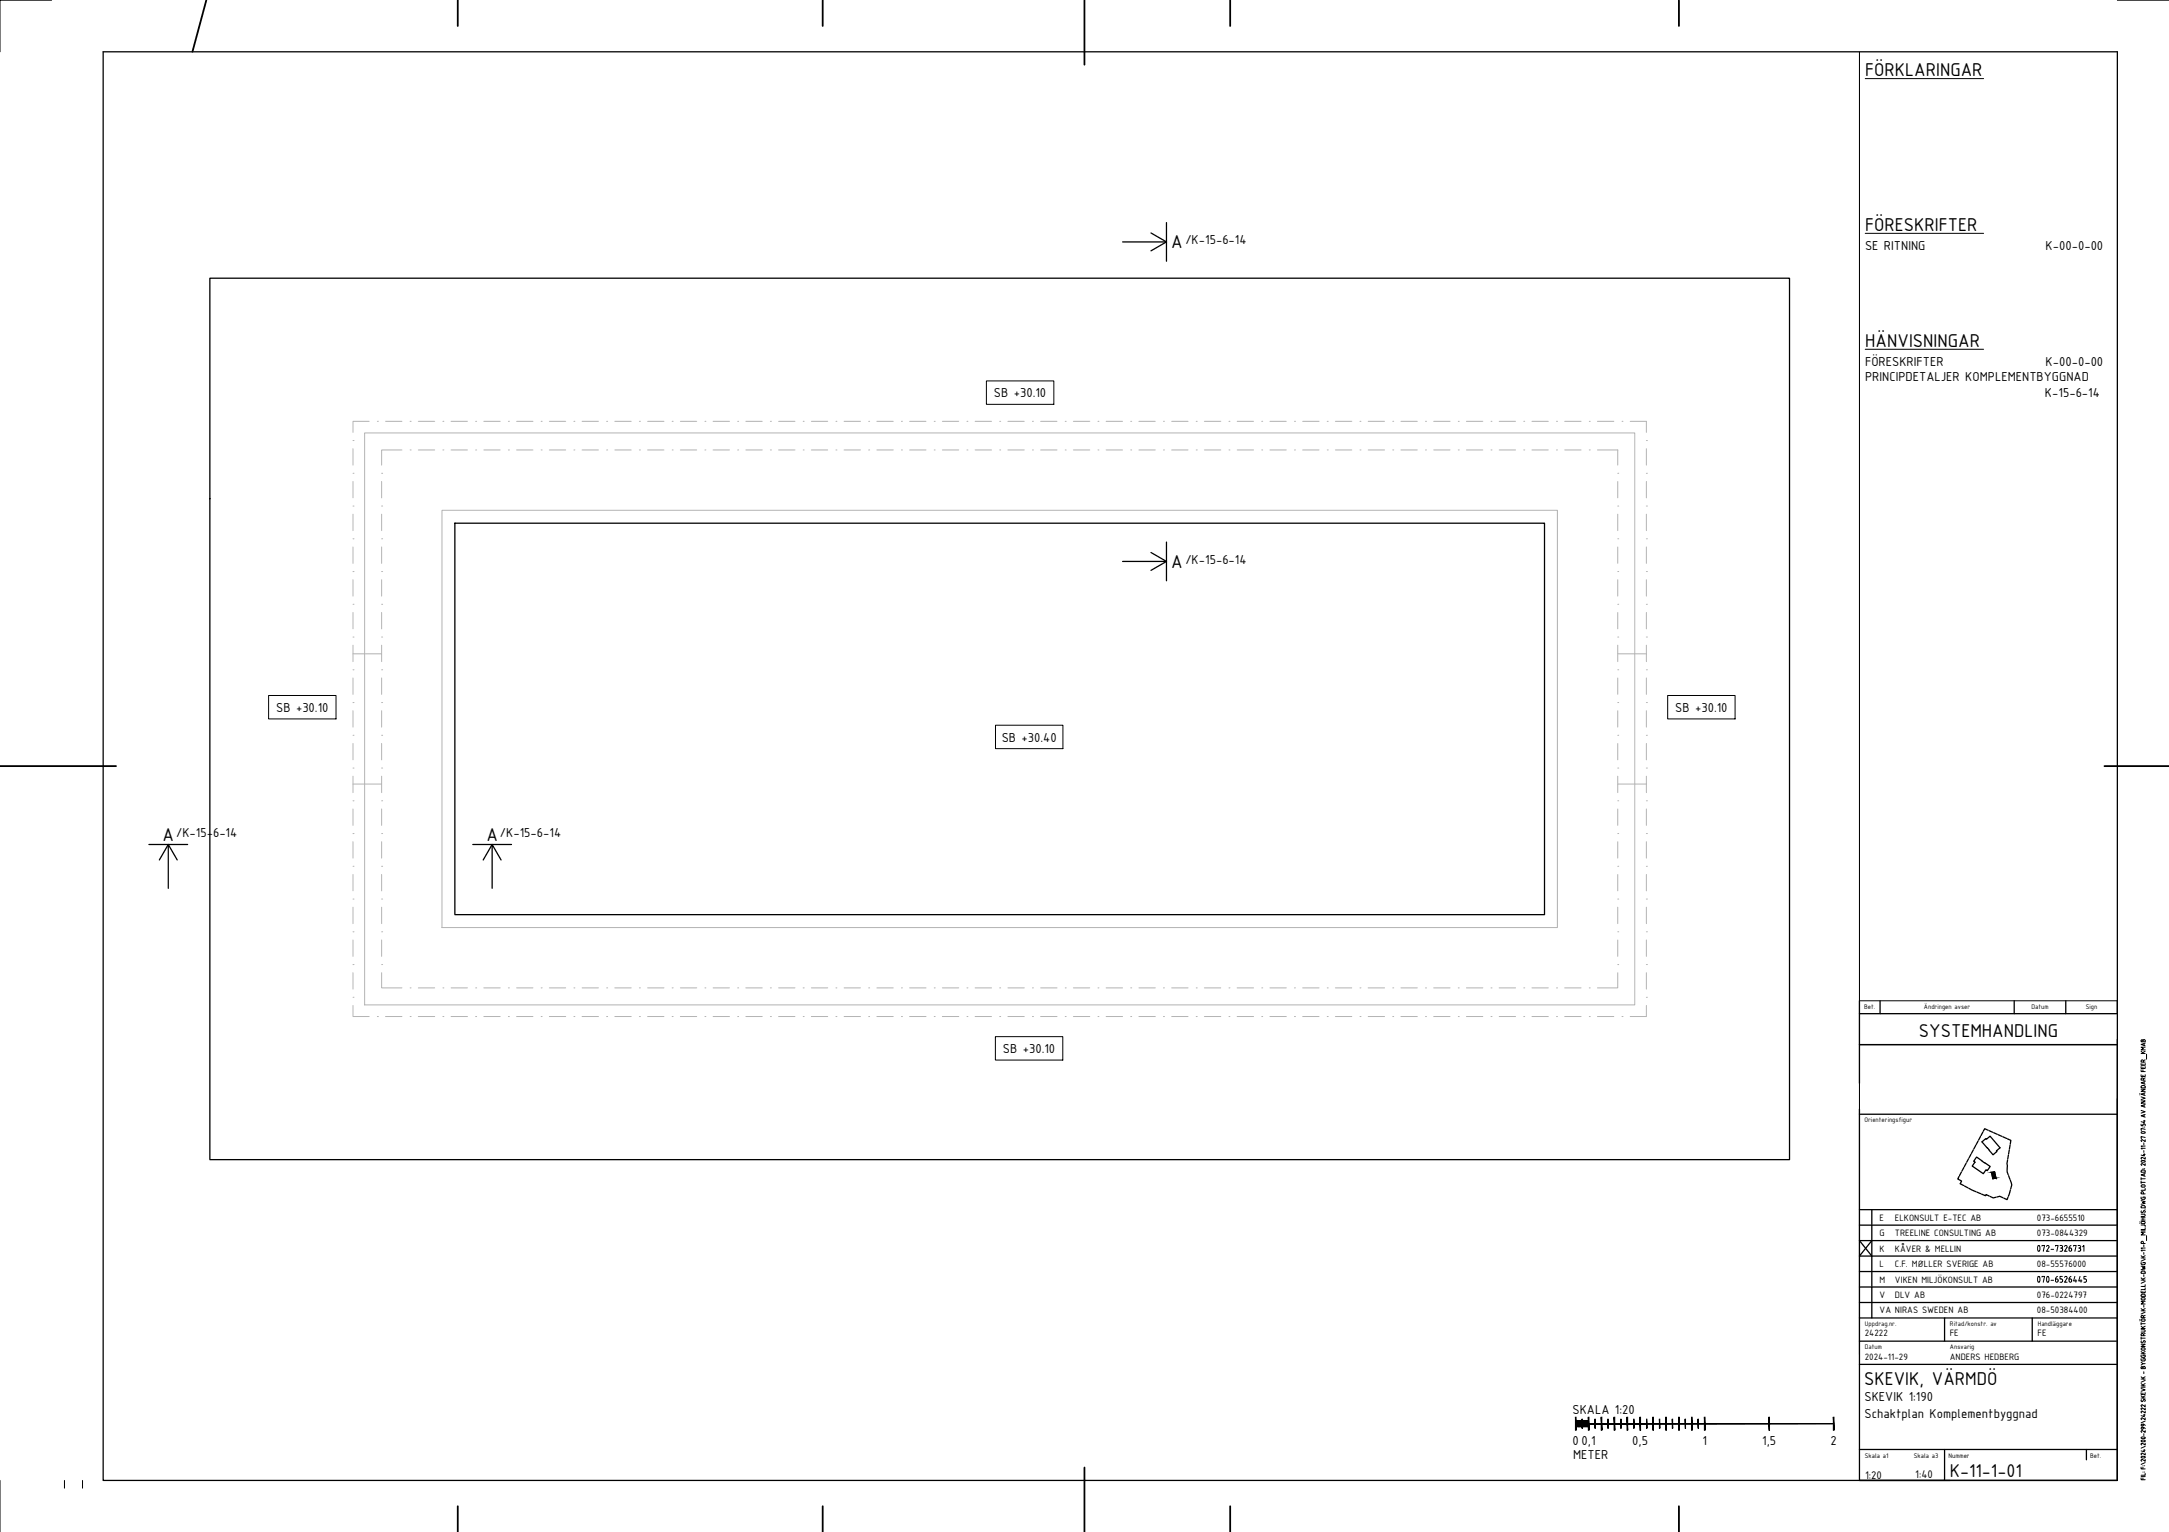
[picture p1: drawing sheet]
<svg xmlns="http://www.w3.org/2000/svg" width="841mm" height="594mm" viewBox="0 0 841 594" stroke-linecap="round" stroke-linejoin="round" font-family="sans-serif">
<path d="M141.4 167.9h492.5v221.8h-492.5zM638.4 163.4v4.3M171.4 197.9h432.5v161.8h-432.5z" fill="none" stroke="#b3b3b3" stroke-width=".39"/>
<circle cx="638.4" cy="170.8" r=".17" fill="#b3b3b3"/>
<path d="M638.4 174v6.4" fill="none" stroke="#b3b3b3" stroke-width=".39"/>
<circle cx="638.4" cy="183.5" r=".17" fill="#b3b3b3"/>
<path d="M638.4 186.7v6.4" fill="none" stroke="#b3b3b3" stroke-width=".39"/>
<circle cx="638.4" cy="196.2" r=".17" fill="#b3b3b3"/>
<path d="M638.4 199.4v6.4" fill="none" stroke="#b3b3b3" stroke-width=".39"/>
<circle cx="638.4" cy="208.9" r=".17" fill="#b3b3b3"/>
<path d="M638.4 212.1v6.4" fill="none" stroke="#b3b3b3" stroke-width=".39"/>
<circle cx="638.4" cy="221.6" r=".17" fill="#b3b3b3"/>
<path d="M638.4 224.8v6.4" fill="none" stroke="#b3b3b3" stroke-width=".39"/>
<circle cx="638.4" cy="234.3" r=".17" fill="#b3b3b3"/>
<path d="M638.4 237.5v6.4" fill="none" stroke="#b3b3b3" stroke-width=".39"/>
<circle cx="638.4" cy="247" r=".17" fill="#b3b3b3"/>
<path d="M638.4 250.2v6.4" fill="none" stroke="#b3b3b3" stroke-width=".39"/>
<circle cx="638.4" cy="259.7" r=".17" fill="#b3b3b3"/>
<path d="M638.4 262.9v6.4" fill="none" stroke="#b3b3b3" stroke-width=".39"/>
<circle cx="638.4" cy="272.4" r=".17" fill="#b3b3b3"/>
<path d="M638.4 275.6v6.4" fill="none" stroke="#b3b3b3" stroke-width=".39"/>
<circle cx="638.4" cy="285.1" r=".17" fill="#b3b3b3"/>
<path d="M638.4 288.3v6.4" fill="none" stroke="#b3b3b3" stroke-width=".39"/>
<circle cx="638.4" cy="297.8" r=".17" fill="#b3b3b3"/>
<path d="M638.4 301v6.4" fill="none" stroke="#b3b3b3" stroke-width=".39"/>
<circle cx="638.4" cy="310.5" r=".17" fill="#b3b3b3"/>
<path d="M638.4 313.7v6.4" fill="none" stroke="#b3b3b3" stroke-width=".39"/>
<circle cx="638.4" cy="323.2" r=".17" fill="#b3b3b3"/>
<path d="M638.4 326.4v6.4" fill="none" stroke="#b3b3b3" stroke-width=".39"/>
<circle cx="638.4" cy="335.9" r=".17" fill="#b3b3b3"/>
<path d="M638.4 339.1v6.4" fill="none" stroke="#b3b3b3" stroke-width=".39"/>
<circle cx="638.4" cy="348.6" r=".17" fill="#b3b3b3"/>
<path d="M638.4 351.8v6.4" fill="none" stroke="#b3b3b3" stroke-width=".39"/>
<circle cx="638.4" cy="361.3" r=".17" fill="#b3b3b3"/>
<path d="M638.4 364.5v6.4" fill="none" stroke="#b3b3b3" stroke-width=".39"/>
<circle cx="638.4" cy="374" r=".17" fill="#b3b3b3"/>
<path d="M638.4 377.2v6.4" fill="none" stroke="#b3b3b3" stroke-width=".39"/>
<circle cx="638.4" cy="386.7" r=".17" fill="#b3b3b3"/>
<path d="M638.4 389.9v4.3h-6.3" fill="none" stroke="#b3b3b3" stroke-width=".39"/>
<circle cx="628.9" cy="394.2" r=".17" fill="#b3b3b3"/>
<path d="M619.4 394.2h6.4" fill="none" stroke="#b3b3b3" stroke-width=".39"/>
<circle cx="616.2" cy="394.2" r=".17" fill="#b3b3b3"/>
<path d="M606.7 394.2h6.4" fill="none" stroke="#b3b3b3" stroke-width=".39"/>
<circle cx="603.5" cy="394.2" r=".17" fill="#b3b3b3"/>
<path d="M594 394.2h6.4" fill="none" stroke="#b3b3b3" stroke-width=".39"/>
<circle cx="590.8" cy="394.2" r=".17" fill="#b3b3b3"/>
<path d="M581.3 394.2h6.4" fill="none" stroke="#b3b3b3" stroke-width=".39"/>
<circle cx="578.1" cy="394.2" r=".17" fill="#b3b3b3"/>
<path d="M568.6 394.2h6.4" fill="none" stroke="#b3b3b3" stroke-width=".39"/>
<circle cx="565.4" cy="394.2" r=".17" fill="#b3b3b3"/>
<path d="M555.9 394.2h6.4" fill="none" stroke="#b3b3b3" stroke-width=".39"/>
<circle cx="552.7" cy="394.2" r=".17" fill="#b3b3b3"/>
<path d="M543.2 394.2h6.4" fill="none" stroke="#b3b3b3" stroke-width=".39"/>
<circle cx="540" cy="394.2" r=".17" fill="#b3b3b3"/>
<path d="M530.5 394.2h6.4" fill="none" stroke="#b3b3b3" stroke-width=".39"/>
<circle cx="527.3" cy="394.2" r=".17" fill="#b3b3b3"/>
<path d="M517.8 394.2h6.4" fill="none" stroke="#b3b3b3" stroke-width=".39"/>
<circle cx="514.6" cy="394.2" r=".17" fill="#b3b3b3"/>
<path d="M505.1 394.2h6.4" fill="none" stroke="#b3b3b3" stroke-width=".39"/>
<circle cx="501.9" cy="394.2" r=".17" fill="#b3b3b3"/>
<path d="M492.4 394.2h6.4" fill="none" stroke="#b3b3b3" stroke-width=".39"/>
<circle cx="489.2" cy="394.2" r=".17" fill="#b3b3b3"/>
<path d="M479.7 394.2h6.4" fill="none" stroke="#b3b3b3" stroke-width=".39"/>
<circle cx="476.5" cy="394.2" r=".17" fill="#b3b3b3"/>
<path d="M467 394.2h6.4" fill="none" stroke="#b3b3b3" stroke-width=".39"/>
<circle cx="463.8" cy="394.2" r=".17" fill="#b3b3b3"/>
<path d="M454.3 394.2h6.4" fill="none" stroke="#b3b3b3" stroke-width=".39"/>
<circle cx="451.1" cy="394.2" r=".17" fill="#b3b3b3"/>
<path d="M441.6 394.2h6.4" fill="none" stroke="#b3b3b3" stroke-width=".39"/>
<circle cx="438.4" cy="394.2" r=".17" fill="#b3b3b3"/>
<path d="M428.9 394.2h6.4" fill="none" stroke="#b3b3b3" stroke-width=".39"/>
<circle cx="425.7" cy="394.2" r=".17" fill="#b3b3b3"/>
<path d="M416.2 394.2h6.4" fill="none" stroke="#b3b3b3" stroke-width=".39"/>
<circle cx="413" cy="394.2" r=".17" fill="#b3b3b3"/>
<path d="M403.5 394.2h6.4" fill="none" stroke="#b3b3b3" stroke-width=".39"/>
<circle cx="400.3" cy="394.2" r=".17" fill="#b3b3b3"/>
<path d="M390.8 394.2h6.4" fill="none" stroke="#b3b3b3" stroke-width=".39"/>
<circle cx="387.6" cy="394.2" r=".17" fill="#b3b3b3"/>
<path d="M378.1 394.2h6.4" fill="none" stroke="#b3b3b3" stroke-width=".39"/>
<circle cx="374.9" cy="394.2" r=".17" fill="#b3b3b3"/>
<path d="M365.4 394.2h6.4" fill="none" stroke="#b3b3b3" stroke-width=".39"/>
<circle cx="362.2" cy="394.2" r=".17" fill="#b3b3b3"/>
<path d="M352.7 394.2h6.4" fill="none" stroke="#b3b3b3" stroke-width=".39"/>
<circle cx="349.5" cy="394.2" r=".17" fill="#b3b3b3"/>
<path d="M340 394.2h6.4" fill="none" stroke="#b3b3b3" stroke-width=".39"/>
<circle cx="336.8" cy="394.2" r=".17" fill="#b3b3b3"/>
<path d="M327.3 394.2h6.4" fill="none" stroke="#b3b3b3" stroke-width=".39"/>
<circle cx="324.1" cy="394.2" r=".17" fill="#b3b3b3"/>
<path d="M314.6 394.2h6.4" fill="none" stroke="#b3b3b3" stroke-width=".39"/>
<circle cx="311.4" cy="394.2" r=".17" fill="#b3b3b3"/>
<path d="M301.9 394.2h6.4" fill="none" stroke="#b3b3b3" stroke-width=".39"/>
<circle cx="298.7" cy="394.2" r=".17" fill="#b3b3b3"/>
<path d="M289.2 394.2h6.4" fill="none" stroke="#b3b3b3" stroke-width=".39"/>
<circle cx="286" cy="394.2" r=".17" fill="#b3b3b3"/>
<path d="M276.5 394.2h6.4" fill="none" stroke="#b3b3b3" stroke-width=".39"/>
<circle cx="273.3" cy="394.2" r=".17" fill="#b3b3b3"/>
<path d="M263.8 394.2h6.4" fill="none" stroke="#b3b3b3" stroke-width=".39"/>
<circle cx="260.6" cy="394.2" r=".17" fill="#b3b3b3"/>
<path d="M251.1 394.2h6.4" fill="none" stroke="#b3b3b3" stroke-width=".39"/>
<circle cx="247.9" cy="394.2" r=".17" fill="#b3b3b3"/>
<path d="M238.4 394.2h6.4" fill="none" stroke="#b3b3b3" stroke-width=".39"/>
<circle cx="235.2" cy="394.2" r=".17" fill="#b3b3b3"/>
<path d="M225.7 394.2h6.4" fill="none" stroke="#b3b3b3" stroke-width=".39"/>
<circle cx="222.5" cy="394.2" r=".17" fill="#b3b3b3"/>
<path d="M213 394.2h6.4" fill="none" stroke="#b3b3b3" stroke-width=".39"/>
<circle cx="209.8" cy="394.2" r=".17" fill="#b3b3b3"/>
<path d="M200.3 394.2h6.4" fill="none" stroke="#b3b3b3" stroke-width=".39"/>
<circle cx="197.1" cy="394.2" r=".17" fill="#b3b3b3"/>
<path d="M187.6 394.2h6.4" fill="none" stroke="#b3b3b3" stroke-width=".39"/>
<circle cx="184.4" cy="394.2" r=".17" fill="#b3b3b3"/>
<path d="M174.9 394.2h6.4" fill="none" stroke="#b3b3b3" stroke-width=".39"/>
<circle cx="171.7" cy="394.2" r=".17" fill="#b3b3b3"/>
<path d="M162.2 394.2h6.4" fill="none" stroke="#b3b3b3" stroke-width=".39"/>
<circle cx="159" cy="394.2" r=".17" fill="#b3b3b3"/>
<path d="M149.5 394.2h6.4" fill="none" stroke="#b3b3b3" stroke-width=".39"/>
<circle cx="146.3" cy="394.2" r=".17" fill="#b3b3b3"/>
<path d="M136.9 389.9v4.3h6.3" fill="none" stroke="#b3b3b3" stroke-width=".39"/>
<circle cx="136.9" cy="386.7" r=".17" fill="#b3b3b3"/>
<path d="M136.9 377.2v6.4" fill="none" stroke="#b3b3b3" stroke-width=".39"/>
<circle cx="136.9" cy="374" r=".17" fill="#b3b3b3"/>
<path d="M136.9 364.5v6.4" fill="none" stroke="#b3b3b3" stroke-width=".39"/>
<circle cx="136.9" cy="361.3" r=".17" fill="#b3b3b3"/>
<path d="M136.9 351.8v6.4" fill="none" stroke="#b3b3b3" stroke-width=".39"/>
<circle cx="136.9" cy="348.6" r=".17" fill="#b3b3b3"/>
<path d="M136.9 339.1v6.4" fill="none" stroke="#b3b3b3" stroke-width=".39"/>
<circle cx="136.9" cy="335.9" r=".17" fill="#b3b3b3"/>
<path d="M136.9 326.4v6.4" fill="none" stroke="#b3b3b3" stroke-width=".39"/>
<circle cx="136.9" cy="323.2" r=".17" fill="#b3b3b3"/>
<path d="M136.9 313.7v6.4" fill="none" stroke="#b3b3b3" stroke-width=".39"/>
<circle cx="136.9" cy="310.5" r=".17" fill="#b3b3b3"/>
<path d="M136.9 301v6.4" fill="none" stroke="#b3b3b3" stroke-width=".39"/>
<circle cx="136.9" cy="297.8" r=".17" fill="#b3b3b3"/>
<path d="M136.9 288.3v6.4" fill="none" stroke="#b3b3b3" stroke-width=".39"/>
<circle cx="136.9" cy="285.1" r=".17" fill="#b3b3b3"/>
<path d="M136.9 275.6v6.4" fill="none" stroke="#b3b3b3" stroke-width=".39"/>
<circle cx="136.9" cy="272.4" r=".17" fill="#b3b3b3"/>
<path d="M136.9 262.9v6.4" fill="none" stroke="#b3b3b3" stroke-width=".39"/>
<circle cx="136.9" cy="259.7" r=".17" fill="#b3b3b3"/>
<path d="M136.9 250.2v6.4" fill="none" stroke="#b3b3b3" stroke-width=".39"/>
<circle cx="136.9" cy="247" r=".17" fill="#b3b3b3"/>
<path d="M136.9 237.5v6.4" fill="none" stroke="#b3b3b3" stroke-width=".39"/>
<circle cx="136.9" cy="234.3" r=".17" fill="#b3b3b3"/>
<path d="M136.9 224.8v6.4" fill="none" stroke="#b3b3b3" stroke-width=".39"/>
<circle cx="136.9" cy="221.6" r=".17" fill="#b3b3b3"/>
<path d="M136.9 212.1v6.4" fill="none" stroke="#b3b3b3" stroke-width=".39"/>
<circle cx="136.9" cy="208.9" r=".17" fill="#b3b3b3"/>
<path d="M136.9 199.4v6.4" fill="none" stroke="#b3b3b3" stroke-width=".39"/>
<circle cx="136.9" cy="196.2" r=".17" fill="#b3b3b3"/>
<path d="M136.9 186.7v6.4" fill="none" stroke="#b3b3b3" stroke-width=".39"/>
<circle cx="136.9" cy="183.5" r=".17" fill="#b3b3b3"/>
<path d="M136.9 174v6.4" fill="none" stroke="#b3b3b3" stroke-width=".39"/>
<circle cx="136.9" cy="170.8" r=".17" fill="#b3b3b3"/>
<path d="M143.2 163.4h-6.3v4.3" fill="none" stroke="#b3b3b3" stroke-width=".39"/>
<circle cx="146.3" cy="163.4" r=".17" fill="#b3b3b3"/>
<path d="M149.5 163.4h6.4" fill="none" stroke="#b3b3b3" stroke-width=".39"/>
<circle cx="159" cy="163.4" r=".17" fill="#b3b3b3"/>
<path d="M162.2 163.4h6.4" fill="none" stroke="#b3b3b3" stroke-width=".39"/>
<circle cx="171.7" cy="163.4" r=".17" fill="#b3b3b3"/>
<path d="M174.9 163.4h6.4" fill="none" stroke="#b3b3b3" stroke-width=".39"/>
<circle cx="184.4" cy="163.4" r=".17" fill="#b3b3b3"/>
<path d="M187.6 163.4h6.4" fill="none" stroke="#b3b3b3" stroke-width=".39"/>
<circle cx="197.1" cy="163.4" r=".17" fill="#b3b3b3"/>
<path d="M200.3 163.4h6.4" fill="none" stroke="#b3b3b3" stroke-width=".39"/>
<circle cx="209.8" cy="163.4" r=".17" fill="#b3b3b3"/>
<path d="M213 163.4h6.4" fill="none" stroke="#b3b3b3" stroke-width=".39"/>
<circle cx="222.5" cy="163.4" r=".17" fill="#b3b3b3"/>
<path d="M225.7 163.4h6.4" fill="none" stroke="#b3b3b3" stroke-width=".39"/>
<circle cx="235.2" cy="163.4" r=".17" fill="#b3b3b3"/>
<path d="M238.4 163.4h6.4" fill="none" stroke="#b3b3b3" stroke-width=".39"/>
<circle cx="247.9" cy="163.4" r=".17" fill="#b3b3b3"/>
<path d="M251.1 163.4h6.4" fill="none" stroke="#b3b3b3" stroke-width=".39"/>
<circle cx="260.6" cy="163.4" r=".17" fill="#b3b3b3"/>
<path d="M263.8 163.4h6.4" fill="none" stroke="#b3b3b3" stroke-width=".39"/>
<circle cx="273.3" cy="163.4" r=".17" fill="#b3b3b3"/>
<path d="M276.5 163.4h6.4" fill="none" stroke="#b3b3b3" stroke-width=".39"/>
<circle cx="286" cy="163.4" r=".17" fill="#b3b3b3"/>
<path d="M289.2 163.4h6.4" fill="none" stroke="#b3b3b3" stroke-width=".39"/>
<circle cx="298.7" cy="163.4" r=".17" fill="#b3b3b3"/>
<path d="M301.9 163.4h6.4" fill="none" stroke="#b3b3b3" stroke-width=".39"/>
<circle cx="311.4" cy="163.4" r=".17" fill="#b3b3b3"/>
<path d="M314.6 163.4h6.4" fill="none" stroke="#b3b3b3" stroke-width=".39"/>
<circle cx="324.1" cy="163.4" r=".17" fill="#b3b3b3"/>
<path d="M327.3 163.4h6.4" fill="none" stroke="#b3b3b3" stroke-width=".39"/>
<circle cx="336.8" cy="163.4" r=".17" fill="#b3b3b3"/>
<path d="M340 163.4h6.4" fill="none" stroke="#b3b3b3" stroke-width=".39"/>
<circle cx="349.5" cy="163.4" r=".17" fill="#b3b3b3"/>
<path d="M352.7 163.4h6.4" fill="none" stroke="#b3b3b3" stroke-width=".39"/>
<circle cx="362.2" cy="163.4" r=".17" fill="#b3b3b3"/>
<path d="M365.4 163.4h6.4" fill="none" stroke="#b3b3b3" stroke-width=".39"/>
<circle cx="374.9" cy="163.4" r=".17" fill="#b3b3b3"/>
<path d="M378.1 163.4h6.4" fill="none" stroke="#b3b3b3" stroke-width=".39"/>
<circle cx="387.6" cy="163.4" r=".17" fill="#b3b3b3"/>
<path d="M390.8 163.4h6.4" fill="none" stroke="#b3b3b3" stroke-width=".39"/>
<circle cx="400.3" cy="163.4" r=".17" fill="#b3b3b3"/>
<path d="M403.5 163.4h6.4" fill="none" stroke="#b3b3b3" stroke-width=".39"/>
<circle cx="413" cy="163.4" r=".17" fill="#b3b3b3"/>
<path d="M416.2 163.4h6.4" fill="none" stroke="#b3b3b3" stroke-width=".39"/>
<circle cx="425.7" cy="163.4" r=".17" fill="#b3b3b3"/>
<path d="M428.9 163.4h6.4" fill="none" stroke="#b3b3b3" stroke-width=".39"/>
<circle cx="438.4" cy="163.4" r=".17" fill="#b3b3b3"/>
<path d="M441.6 163.4h6.4" fill="none" stroke="#b3b3b3" stroke-width=".39"/>
<circle cx="451.1" cy="163.4" r=".17" fill="#b3b3b3"/>
<path d="M454.3 163.4h6.4" fill="none" stroke="#b3b3b3" stroke-width=".39"/>
<circle cx="463.8" cy="163.4" r=".17" fill="#b3b3b3"/>
<path d="M467 163.4h6.4" fill="none" stroke="#b3b3b3" stroke-width=".39"/>
<circle cx="476.5" cy="163.4" r=".17" fill="#b3b3b3"/>
<path d="M479.7 163.4h6.4" fill="none" stroke="#b3b3b3" stroke-width=".39"/>
<circle cx="489.2" cy="163.4" r=".17" fill="#b3b3b3"/>
<path d="M492.4 163.4h6.4" fill="none" stroke="#b3b3b3" stroke-width=".39"/>
<circle cx="501.9" cy="163.4" r=".17" fill="#b3b3b3"/>
<path d="M505.1 163.4h6.4" fill="none" stroke="#b3b3b3" stroke-width=".39"/>
<circle cx="514.6" cy="163.4" r=".17" fill="#b3b3b3"/>
<path d="M517.8 163.4h6.4" fill="none" stroke="#b3b3b3" stroke-width=".39"/>
<circle cx="527.3" cy="163.4" r=".17" fill="#b3b3b3"/>
<path d="M530.5 163.4h6.4" fill="none" stroke="#b3b3b3" stroke-width=".39"/>
<circle cx="540" cy="163.4" r=".17" fill="#b3b3b3"/>
<path d="M543.2 163.4h6.4" fill="none" stroke="#b3b3b3" stroke-width=".39"/>
<circle cx="552.7" cy="163.4" r=".17" fill="#b3b3b3"/>
<path d="M555.9 163.4h6.4" fill="none" stroke="#b3b3b3" stroke-width=".39"/>
<circle cx="565.4" cy="163.4" r=".17" fill="#b3b3b3"/>
<path d="M568.6 163.4h6.4" fill="none" stroke="#b3b3b3" stroke-width=".39"/>
<circle cx="578.1" cy="163.4" r=".17" fill="#b3b3b3"/>
<path d="M581.3 163.4h6.4" fill="none" stroke="#b3b3b3" stroke-width=".39"/>
<circle cx="590.8" cy="163.4" r=".17" fill="#b3b3b3"/>
<path d="M594 163.4h6.4" fill="none" stroke="#b3b3b3" stroke-width=".39"/>
<circle cx="603.5" cy="163.4" r=".17" fill="#b3b3b3"/>
<path d="M606.7 163.4h6.4" fill="none" stroke="#b3b3b3" stroke-width=".39"/>
<circle cx="616.2" cy="163.4" r=".17" fill="#b3b3b3"/>
<path d="M619.4 163.4h6.4" fill="none" stroke="#b3b3b3" stroke-width=".39"/>
<circle cx="628.9" cy="163.4" r=".17" fill="#b3b3b3"/>
<path d="M627.3 174.5v5.9M632.1 163.4h6.3" fill="none" stroke="#b3b3b3" stroke-width=".39"/>
<circle cx="627.3" cy="183.5" r=".17" fill="#b3b3b3"/>
<path d="M627.3 186.7v6.4" fill="none" stroke="#b3b3b3" stroke-width=".39"/>
<circle cx="627.3" cy="196.2" r=".17" fill="#b3b3b3"/>
<path d="M627.3 199.4v6.4" fill="none" stroke="#b3b3b3" stroke-width=".39"/>
<circle cx="627.3" cy="208.9" r=".17" fill="#b3b3b3"/>
<path d="M627.3 212.1v6.4" fill="none" stroke="#b3b3b3" stroke-width=".39"/>
<circle cx="627.3" cy="221.6" r=".17" fill="#b3b3b3"/>
<path d="M627.3 224.8v6.4" fill="none" stroke="#b3b3b3" stroke-width=".39"/>
<circle cx="627.3" cy="234.3" r=".17" fill="#b3b3b3"/>
<path d="M627.3 237.5v6.4" fill="none" stroke="#b3b3b3" stroke-width=".39"/>
<circle cx="627.3" cy="247" r=".17" fill="#b3b3b3"/>
<path d="M627.3 250.2v6.4" fill="none" stroke="#b3b3b3" stroke-width=".39"/>
<circle cx="627.3" cy="259.7" r=".17" fill="#b3b3b3"/>
<path d="M627.3 262.9v6.4" fill="none" stroke="#b3b3b3" stroke-width=".39"/>
<circle cx="627.3" cy="272.4" r=".17" fill="#b3b3b3"/>
<path d="M627.3 275.6v6.4" fill="none" stroke="#b3b3b3" stroke-width=".39"/>
<circle cx="627.3" cy="285.1" r=".17" fill="#b3b3b3"/>
<path d="M627.3 288.3v6.4" fill="none" stroke="#b3b3b3" stroke-width=".39"/>
<circle cx="627.3" cy="297.8" r=".17" fill="#b3b3b3"/>
<path d="M627.3 301v6.4" fill="none" stroke="#b3b3b3" stroke-width=".39"/>
<circle cx="627.3" cy="310.5" r=".17" fill="#b3b3b3"/>
<path d="M627.3 313.7v6.4" fill="none" stroke="#b3b3b3" stroke-width=".39"/>
<circle cx="627.3" cy="323.2" r=".17" fill="#b3b3b3"/>
<path d="M627.3 326.4v6.4" fill="none" stroke="#b3b3b3" stroke-width=".39"/>
<circle cx="627.3" cy="335.9" r=".17" fill="#b3b3b3"/>
<path d="M627.3 339.1v6.4" fill="none" stroke="#b3b3b3" stroke-width=".39"/>
<circle cx="627.3" cy="348.6" r=".17" fill="#b3b3b3"/>
<path d="M627.3 351.8v6.4" fill="none" stroke="#b3b3b3" stroke-width=".39"/>
<circle cx="627.3" cy="361.3" r=".17" fill="#b3b3b3"/>
<path d="M627.3 364.5v6.4" fill="none" stroke="#b3b3b3" stroke-width=".39"/>
<circle cx="627.3" cy="374" r=".17" fill="#b3b3b3"/>
<path d="M627.3 377.2v5.9h-7.9" fill="none" stroke="#b3b3b3" stroke-width=".39"/>
<circle cx="616.2" cy="383.1" r=".17" fill="#b3b3b3"/>
<path d="M606.7 383.1h6.4" fill="none" stroke="#b3b3b3" stroke-width=".39"/>
<circle cx="603.5" cy="383.1" r=".17" fill="#b3b3b3"/>
<path d="M594 383.1h6.4" fill="none" stroke="#b3b3b3" stroke-width=".39"/>
<circle cx="590.8" cy="383.1" r=".17" fill="#b3b3b3"/>
<path d="M581.3 383.1h6.4" fill="none" stroke="#b3b3b3" stroke-width=".39"/>
<circle cx="578.1" cy="383.1" r=".17" fill="#b3b3b3"/>
<path d="M568.6 383.1h6.4" fill="none" stroke="#b3b3b3" stroke-width=".39"/>
<circle cx="565.4" cy="383.1" r=".17" fill="#b3b3b3"/>
<path d="M555.9 383.1h6.4" fill="none" stroke="#b3b3b3" stroke-width=".39"/>
<circle cx="552.7" cy="383.1" r=".17" fill="#b3b3b3"/>
<path d="M543.2 383.1h6.4" fill="none" stroke="#b3b3b3" stroke-width=".39"/>
<circle cx="540" cy="383.1" r=".17" fill="#b3b3b3"/>
<path d="M530.5 383.1h6.4" fill="none" stroke="#b3b3b3" stroke-width=".39"/>
<circle cx="527.3" cy="383.1" r=".17" fill="#b3b3b3"/>
<path d="M517.8 383.1h6.4" fill="none" stroke="#b3b3b3" stroke-width=".39"/>
<circle cx="514.6" cy="383.1" r=".17" fill="#b3b3b3"/>
<path d="M505.1 383.1h6.4" fill="none" stroke="#b3b3b3" stroke-width=".39"/>
<circle cx="501.9" cy="383.1" r=".17" fill="#b3b3b3"/>
<path d="M492.4 383.1h6.4" fill="none" stroke="#b3b3b3" stroke-width=".39"/>
<circle cx="489.2" cy="383.1" r=".17" fill="#b3b3b3"/>
<path d="M479.7 383.1h6.4" fill="none" stroke="#b3b3b3" stroke-width=".39"/>
<circle cx="476.5" cy="383.1" r=".17" fill="#b3b3b3"/>
<path d="M467 383.1h6.4" fill="none" stroke="#b3b3b3" stroke-width=".39"/>
<circle cx="463.8" cy="383.1" r=".17" fill="#b3b3b3"/>
<path d="M454.3 383.1h6.4" fill="none" stroke="#b3b3b3" stroke-width=".39"/>
<circle cx="451.1" cy="383.1" r=".17" fill="#b3b3b3"/>
<path d="M441.6 383.1h6.4" fill="none" stroke="#b3b3b3" stroke-width=".39"/>
<circle cx="438.4" cy="383.1" r=".17" fill="#b3b3b3"/>
<path d="M428.9 383.1h6.4" fill="none" stroke="#b3b3b3" stroke-width=".39"/>
<circle cx="425.7" cy="383.1" r=".17" fill="#b3b3b3"/>
<path d="M416.2 383.1h6.4" fill="none" stroke="#b3b3b3" stroke-width=".39"/>
<circle cx="413" cy="383.1" r=".17" fill="#b3b3b3"/>
<path d="M403.5 383.1h6.4" fill="none" stroke="#b3b3b3" stroke-width=".39"/>
<circle cx="400.3" cy="383.1" r=".17" fill="#b3b3b3"/>
<path d="M390.8 383.1h6.4" fill="none" stroke="#b3b3b3" stroke-width=".39"/>
<circle cx="387.6" cy="383.1" r=".17" fill="#b3b3b3"/>
<path d="M378.1 383.1h6.4" fill="none" stroke="#b3b3b3" stroke-width=".39"/>
<circle cx="374.9" cy="383.1" r=".17" fill="#b3b3b3"/>
<path d="M365.4 383.1h6.4" fill="none" stroke="#b3b3b3" stroke-width=".39"/>
<circle cx="362.2" cy="383.1" r=".17" fill="#b3b3b3"/>
<path d="M352.7 383.1h6.4" fill="none" stroke="#b3b3b3" stroke-width=".39"/>
<circle cx="349.5" cy="383.1" r=".17" fill="#b3b3b3"/>
<path d="M340 383.1h6.4" fill="none" stroke="#b3b3b3" stroke-width=".39"/>
<circle cx="336.8" cy="383.1" r=".17" fill="#b3b3b3"/>
<path d="M327.3 383.1h6.4" fill="none" stroke="#b3b3b3" stroke-width=".39"/>
<circle cx="324.1" cy="383.1" r=".17" fill="#b3b3b3"/>
<path d="M314.6 383.1h6.4" fill="none" stroke="#b3b3b3" stroke-width=".39"/>
<circle cx="311.4" cy="383.1" r=".17" fill="#b3b3b3"/>
<path d="M301.9 383.1h6.4" fill="none" stroke="#b3b3b3" stroke-width=".39"/>
<circle cx="298.7" cy="383.1" r=".17" fill="#b3b3b3"/>
<path d="M289.2 383.1h6.4" fill="none" stroke="#b3b3b3" stroke-width=".39"/>
<circle cx="286" cy="383.1" r=".17" fill="#b3b3b3"/>
<path d="M276.5 383.1h6.4" fill="none" stroke="#b3b3b3" stroke-width=".39"/>
<circle cx="273.3" cy="383.1" r=".17" fill="#b3b3b3"/>
<path d="M263.8 383.1h6.4" fill="none" stroke="#b3b3b3" stroke-width=".39"/>
<circle cx="260.6" cy="383.1" r=".17" fill="#b3b3b3"/>
<path d="M251.1 383.1h6.4" fill="none" stroke="#b3b3b3" stroke-width=".39"/>
<circle cx="247.9" cy="383.1" r=".17" fill="#b3b3b3"/>
<path d="M238.4 383.1h6.4" fill="none" stroke="#b3b3b3" stroke-width=".39"/>
<circle cx="235.2" cy="383.1" r=".17" fill="#b3b3b3"/>
<path d="M225.7 383.1h6.4" fill="none" stroke="#b3b3b3" stroke-width=".39"/>
<circle cx="222.5" cy="383.1" r=".17" fill="#b3b3b3"/>
<path d="M213 383.1h6.4" fill="none" stroke="#b3b3b3" stroke-width=".39"/>
<circle cx="209.8" cy="383.1" r=".17" fill="#b3b3b3"/>
<path d="M200.3 383.1h6.4" fill="none" stroke="#b3b3b3" stroke-width=".39"/>
<circle cx="197.1" cy="383.1" r=".17" fill="#b3b3b3"/>
<path d="M187.6 383.1h6.4" fill="none" stroke="#b3b3b3" stroke-width=".39"/>
<circle cx="184.4" cy="383.1" r=".17" fill="#b3b3b3"/>
<path d="M174.9 383.1h6.4" fill="none" stroke="#b3b3b3" stroke-width=".39"/>
<circle cx="171.7" cy="383.1" r=".17" fill="#b3b3b3"/>
<path d="M162.2 383.1h6.4" fill="none" stroke="#b3b3b3" stroke-width=".39"/>
<circle cx="159" cy="383.1" r=".17" fill="#b3b3b3"/>
<path d="M148 377.2v5.9h7.9" fill="none" stroke="#b3b3b3" stroke-width=".39"/>
<circle cx="148" cy="374" r=".17" fill="#b3b3b3"/>
<path d="M148 364.5v6.4" fill="none" stroke="#b3b3b3" stroke-width=".39"/>
<circle cx="148" cy="361.3" r=".17" fill="#b3b3b3"/>
<path d="M148 351.8v6.4" fill="none" stroke="#b3b3b3" stroke-width=".39"/>
<circle cx="148" cy="348.6" r=".17" fill="#b3b3b3"/>
<path d="M148 339.1v6.4" fill="none" stroke="#b3b3b3" stroke-width=".39"/>
<circle cx="148" cy="335.9" r=".17" fill="#b3b3b3"/>
<path d="M148 326.4v6.4" fill="none" stroke="#b3b3b3" stroke-width=".39"/>
<circle cx="148" cy="323.2" r=".17" fill="#b3b3b3"/>
<path d="M148 313.7v6.4" fill="none" stroke="#b3b3b3" stroke-width=".39"/>
<circle cx="148" cy="310.5" r=".17" fill="#b3b3b3"/>
<path d="M148 301v6.4" fill="none" stroke="#b3b3b3" stroke-width=".39"/>
<circle cx="148" cy="297.8" r=".17" fill="#b3b3b3"/>
<path d="M148 288.3v6.4" fill="none" stroke="#b3b3b3" stroke-width=".39"/>
<circle cx="148" cy="285.1" r=".17" fill="#b3b3b3"/>
<path d="M148 275.6v6.4" fill="none" stroke="#b3b3b3" stroke-width=".39"/>
<circle cx="148" cy="272.4" r=".17" fill="#b3b3b3"/>
<path d="M148 262.9v6.4" fill="none" stroke="#b3b3b3" stroke-width=".39"/>
<circle cx="148" cy="259.7" r=".17" fill="#b3b3b3"/>
<path d="M148 250.2v6.4" fill="none" stroke="#b3b3b3" stroke-width=".39"/>
<circle cx="148" cy="247" r=".17" fill="#b3b3b3"/>
<path d="M148 237.5v6.4" fill="none" stroke="#b3b3b3" stroke-width=".39"/>
<circle cx="148" cy="234.3" r=".17" fill="#b3b3b3"/>
<path d="M148 224.8v6.4" fill="none" stroke="#b3b3b3" stroke-width=".39"/>
<circle cx="148" cy="221.6" r=".17" fill="#b3b3b3"/>
<path d="M148 212.1v6.4" fill="none" stroke="#b3b3b3" stroke-width=".39"/>
<circle cx="148" cy="208.9" r=".17" fill="#b3b3b3"/>
<path d="M148 199.4v6.4" fill="none" stroke="#b3b3b3" stroke-width=".39"/>
<circle cx="148" cy="196.2" r=".17" fill="#b3b3b3"/>
<path d="M148 186.7v6.4" fill="none" stroke="#b3b3b3" stroke-width=".39"/>
<circle cx="148" cy="183.5" r=".17" fill="#b3b3b3"/>
<path d="M155.9 174.5h-7.9v5.9" fill="none" stroke="#b3b3b3" stroke-width=".39"/>
<circle cx="159" cy="174.5" r=".17" fill="#b3b3b3"/>
<path d="M162.2 174.5h6.4" fill="none" stroke="#b3b3b3" stroke-width=".39"/>
<circle cx="171.7" cy="174.5" r=".17" fill="#b3b3b3"/>
<path d="M174.9 174.5h6.4" fill="none" stroke="#b3b3b3" stroke-width=".39"/>
<circle cx="184.4" cy="174.5" r=".17" fill="#b3b3b3"/>
<path d="M187.6 174.5h6.4" fill="none" stroke="#b3b3b3" stroke-width=".39"/>
<circle cx="197.1" cy="174.5" r=".17" fill="#b3b3b3"/>
<path d="M200.3 174.5h6.4" fill="none" stroke="#b3b3b3" stroke-width=".39"/>
<circle cx="209.8" cy="174.5" r=".17" fill="#b3b3b3"/>
<path d="M213 174.5h6.4" fill="none" stroke="#b3b3b3" stroke-width=".39"/>
<circle cx="222.5" cy="174.5" r=".17" fill="#b3b3b3"/>
<path d="M225.7 174.5h6.4" fill="none" stroke="#b3b3b3" stroke-width=".39"/>
<circle cx="235.2" cy="174.5" r=".17" fill="#b3b3b3"/>
<path d="M238.4 174.5h6.4" fill="none" stroke="#b3b3b3" stroke-width=".39"/>
<circle cx="247.9" cy="174.5" r=".17" fill="#b3b3b3"/>
<path d="M251.1 174.5h6.4" fill="none" stroke="#b3b3b3" stroke-width=".39"/>
<circle cx="260.6" cy="174.5" r=".17" fill="#b3b3b3"/>
<path d="M263.8 174.5h6.4" fill="none" stroke="#b3b3b3" stroke-width=".39"/>
<circle cx="273.3" cy="174.5" r=".17" fill="#b3b3b3"/>
<path d="M276.5 174.5h6.4" fill="none" stroke="#b3b3b3" stroke-width=".39"/>
<circle cx="286" cy="174.5" r=".17" fill="#b3b3b3"/>
<path d="M289.2 174.5h6.4" fill="none" stroke="#b3b3b3" stroke-width=".39"/>
<circle cx="298.7" cy="174.5" r=".17" fill="#b3b3b3"/>
<path d="M301.9 174.5h6.4" fill="none" stroke="#b3b3b3" stroke-width=".39"/>
<circle cx="311.4" cy="174.5" r=".17" fill="#b3b3b3"/>
<path d="M314.6 174.5h6.4" fill="none" stroke="#b3b3b3" stroke-width=".39"/>
<circle cx="324.1" cy="174.5" r=".17" fill="#b3b3b3"/>
<path d="M327.3 174.5h6.4" fill="none" stroke="#b3b3b3" stroke-width=".39"/>
<circle cx="336.8" cy="174.5" r=".17" fill="#b3b3b3"/>
<path d="M340 174.5h6.4" fill="none" stroke="#b3b3b3" stroke-width=".39"/>
<circle cx="349.5" cy="174.5" r=".17" fill="#b3b3b3"/>
<path d="M352.7 174.5h6.4" fill="none" stroke="#b3b3b3" stroke-width=".39"/>
<circle cx="362.2" cy="174.5" r=".17" fill="#b3b3b3"/>
<path d="M365.4 174.5h6.4" fill="none" stroke="#b3b3b3" stroke-width=".39"/>
<circle cx="374.9" cy="174.5" r=".17" fill="#b3b3b3"/>
<path d="M378.1 174.5h6.4" fill="none" stroke="#b3b3b3" stroke-width=".39"/>
<circle cx="387.6" cy="174.5" r=".17" fill="#b3b3b3"/>
<path d="M390.8 174.5h6.4" fill="none" stroke="#b3b3b3" stroke-width=".39"/>
<circle cx="400.3" cy="174.5" r=".17" fill="#b3b3b3"/>
<path d="M403.5 174.5h6.4" fill="none" stroke="#b3b3b3" stroke-width=".39"/>
<circle cx="413" cy="174.5" r=".17" fill="#b3b3b3"/>
<path d="M416.2 174.5h6.4" fill="none" stroke="#b3b3b3" stroke-width=".39"/>
<circle cx="425.7" cy="174.5" r=".17" fill="#b3b3b3"/>
<path d="M428.9 174.5h6.4" fill="none" stroke="#b3b3b3" stroke-width=".39"/>
<circle cx="438.4" cy="174.5" r=".17" fill="#b3b3b3"/>
<path d="M441.6 174.5h6.4" fill="none" stroke="#b3b3b3" stroke-width=".39"/>
<circle cx="451.1" cy="174.5" r=".17" fill="#b3b3b3"/>
<path d="M454.3 174.5h6.4" fill="none" stroke="#b3b3b3" stroke-width=".39"/>
<circle cx="463.8" cy="174.5" r=".17" fill="#b3b3b3"/>
<path d="M467 174.5h6.4" fill="none" stroke="#b3b3b3" stroke-width=".39"/>
<circle cx="476.5" cy="174.5" r=".17" fill="#b3b3b3"/>
<path d="M479.7 174.5h6.4" fill="none" stroke="#b3b3b3" stroke-width=".39"/>
<circle cx="489.2" cy="174.5" r=".17" fill="#b3b3b3"/>
<path d="M492.4 174.5h6.4" fill="none" stroke="#b3b3b3" stroke-width=".39"/>
<circle cx="501.9" cy="174.5" r=".17" fill="#b3b3b3"/>
<path d="M505.1 174.5h6.4" fill="none" stroke="#b3b3b3" stroke-width=".39"/>
<circle cx="514.6" cy="174.5" r=".17" fill="#b3b3b3"/>
<path d="M517.8 174.5h6.4" fill="none" stroke="#b3b3b3" stroke-width=".39"/>
<circle cx="527.3" cy="174.5" r=".17" fill="#b3b3b3"/>
<path d="M530.5 174.5h6.4" fill="none" stroke="#b3b3b3" stroke-width=".39"/>
<circle cx="540" cy="174.5" r=".17" fill="#b3b3b3"/>
<path d="M543.2 174.5h6.4" fill="none" stroke="#b3b3b3" stroke-width=".39"/>
<circle cx="552.7" cy="174.5" r=".17" fill="#b3b3b3"/>
<path d="M555.9 174.5h6.4" fill="none" stroke="#b3b3b3" stroke-width=".39"/>
<circle cx="565.4" cy="174.5" r=".17" fill="#b3b3b3"/>
<path d="M568.6 174.5h6.4" fill="none" stroke="#b3b3b3" stroke-width=".39"/>
<circle cx="578.1" cy="174.5" r=".17" fill="#b3b3b3"/>
<path d="M581.3 174.5h6.4" fill="none" stroke="#b3b3b3" stroke-width=".39"/>
<circle cx="590.8" cy="174.5" r=".17" fill="#b3b3b3"/>
<path d="M594 174.5h6.4" fill="none" stroke="#b3b3b3" stroke-width=".39"/>
<circle cx="603.5" cy="174.5" r=".17" fill="#b3b3b3"/>
<path d="M606.7 174.5h6.4" fill="none" stroke="#b3b3b3" stroke-width=".39"/>
<circle cx="616.2" cy="174.5" r=".17" fill="#b3b3b3"/>
<path d="M619.4 174.5h7.9M136.9 253.5h11.1M627.3 253.5h11.1M136.9 304h11.1M627.3 304h11.1" fill="none" stroke="#b3b3b3" stroke-width=".39"/>
<g fill="none" stroke="#000" stroke-width=".5">
<path d="M40 20.1h781v554h-781zM435.3 93.8h17M446.3 90.3l6 3.5-6 3.5M452.3 86.3v15M81.4 107.9h612.5v341.8h-612.5zM176.4 202.9h422.5v151.8h-422.5zM435.3 217.7h17M446.3 214.2l6 3.5-6 3.5M452.3 210.2v15M57.8 327.5h14.9M65.3 327.5l-3.5 6M68.7 333.5l-3.4-6v17"/>
<path d="M183.3 327.5h15M190.8 327.5l-3.4 6M194.3 333.5l-3.5-6v17M721 393.1h100M721 388.1v32M729 388.1v5M781 388.1v5M801 388.1v5M721 405.1h100M821 403.1v171h-100M721 432.1h100M721 430.1v144"/>
<path d="M768.8 439l-.7 1.4M770.9 438.3l-1.3-.6-.6 1M771.2 438.4l1.5 .7M773 439.2l1.5 .7M759.6 456.2l-.5 1 1.5 .8-.5 1 1.2 .7M760.5 454.5l-.7 1.4M761.5 452.8l-.8 1.3M761.7 459.9l1.4 .7M762.4 451l-.7 1.4M763.3 449.3l-.7 1.4M764.2 447.6l-.7 1.4M765.2 445.9l-.8 1.4"/>
<path d="M766.1 444.2l-.8 1.3M766.4 448.7l5.3 3.6-1.1 1.7-.5-.4-1.1 1.5-4.3-2.9 1.1-1.5-.5-.4zM767 442.5l-.7 1.3M767.9 440.7l-.7 1.4M768.5 442.8l3.1-2.2 3.9 4.5-2.7 2.7zM772.2 454.7l1.2-.3 .5 2.4-1.2 .3zM774.8 440l1.4 .7M776.6 440.8l1.4 .7M778.4 441.6l1.3 .6-.2 1.4M778.4 449.8l-.2 1.4 .2 .8a5.4 5.4 0 0 0 .3 3.5M778.8 447.9l-.3 1.5M778.8 455.9l.6 1.5"/>
<path d="M779.1 446l-.3 1.5M779.4 444l-.2 1.6M779.5 457.7l.6 1.8-.5 1.5M721 475.1h100M721 469.1h100M725.8 469.1v42M763.4 460.8l2.8 1.3M766.6 462.3l1.4 .6M768.3 463l1.6 .7 .2-.5 1.2 .6M771.6 463.9l1.2 .6 1.1-.2M774.3 464.2l1.1-.3 1.2 .6M778.6 464.3l-.4 .9-1.2-.6"/>
<path d="M779.5 461.4l-.8 2.5M721 493.1h100M721 499.1h100M725.8 481.1l-4.8 6h100M821 481.1h-100l4.8 6M721 511.1h100M721 505.1h100M754 511.1v9M788 511.1v9M721 520.1h100M721 529.1h100M721 574.1h35.2"/>
<path d="M721 562.1h100M754 562.1v12M809 562.1v4"/>
</g>
<g fill="none" stroke="#000" stroke-width=".39">
<path d="M20 .1h-20v20M821 .1h20M721 20.1v505M723.2 30.5h45.9M723.2 90.5h45.9M723.2 135.4h45.9M382.5 147.7h26.1v9.1h-26.1zM104.2 269.7h26.1v9.1h-26.1zM646.6 269.7h26.2v9.1h-26.2zM386 281.2h26.1v9.1h-26.1zM721 388.1h100M386 402h26.1v9.1h-26.1z"/>
<path d="M830.2 418.4v.5h1.6M830.2 416.8v.7h1.6v-.7M830.2 414.8v.7h1.6M830.2 413.6v.7h1.6v-.7M830.2 412.4v.7h1.6v-.7M830.2 411.4v.5h1.6M830.2 408.5h1.6M830.2 407.7l1 .8M830.2 418.4l.5-.4 .4 .4M830.2 411.4l.2-.4h.5l.2 .9M830.3 403.4l.4-.2 .2 .3 .2-.3h.5l.2 .8h-1.6zM830.9 403.5v.5"/>
<path d="M830.9 412.6v.5M830.9 413.8v.5M830.9 414.8v.7M830.9 416.9v.6M831.1 418.4v.5M831.3 404.7v.7M831.3 419.5v.8M831.8 419.4l-1.6 .5 1.6 .5M831.8 406.1h-1.6l.9 .5-.9 .5h1.6M831.8 404.5l-1.6 .5 1.6 .6M831.8 418l-.7 .3M831.8 411l-.7 .3"/>
<path d="M831.8 407.7l-1 .5M832.3 408.8v1.9M829.7 424.5h.1M829.7 424h.1M830.2 435.9v.6h.7l.1-.5 .4-.2 .3 .2 .1 .5M830.2 430.6l1.6 .5-1.6 .5M830.2 426.9h1.6l-1.6 .9h1.6M830.2 425.3l1.6 .6-1.6 .5M830.2 422.4h1.6l-1.6 .8h1.6M830.2 421.4l.3-.4h.8l.4 .2 .1 .6h-1.6v-.4M830.3 439l.7-.2 .8 .3a.8 .8 0 0 1-.8 .4 .8 .8 0 0 1-.7-.5zM830.9 437.1h.1"/>
<path d="M831.1 434.7h.7M831.3 423.9v.8M831.3 428.5v.7M831.3 432.3v.8M831.4 434.4v.9l-1.2-.3M831.5 437.1h.1M831.8 437.9l-1.6-.3 .2 .7M831.8 432.2l-1.6 .5 1.6 .5M831.8 428.3l-1.6 .5 1.6 .6M831.8 423.8l-1.6 .5 1.6 .5M830.2 456.7v.8M830.2 458.1v.8"/>
<path d="M830.2 458.5h1.6M830.2 457.1h1.6M830.2 451.6l.3 .3M830.2 449.1l.3 .4M830.2 442.3l.3 .4M830.2 454.2l.3-.5h.8l.4 .2 .1 .7h-1.6v-.4M830.3 459.7l1-.2 .5 .4-.2 .4h-.9l-.4-.2zM830.3 450.2l.7-.2 .8 .3a.8 .8 0 0 1-.8 .4 .8 .8 0 0 1-.7-.5zM830.9 453.2h.1M831.1 447.7h.7M831.3 443.2v.7M831.3 446.2v.7"/>
<path d="M831.3 455.2v.8M831.4 447.4v.9l-1.2-.4M831.5 453.2h.1M831.8 455.1l-1.6 .5 1.6 .5M831.8 451.2v.7l-1.2-.7-.4 .4M831.8 448.8v.7l-1.2-.7-.4 .3M831.8 445.3h-1.6l.4 .3M831.8 444.4h-1.6l.4 .4M831.8 442v.7l-1.2-.7-.4 .3M831.8 441.1l-1.6-.4 .2 .7M829.7 474.3h.1M829.7 473.8h.1"/>
<path d="M830.2 475l1.4 .1 .2 .5M830.2 470.8l1.4 .1 .2 .4-.2 .3-1.4 .1M830.2 465.6l1.6 .3-1.1 .4 1.1 .3-1.6 .4M830.2 462.5v.5h1.6M830.2 464.2v.4M830.2 477.3h1.6M830.2 473.1h1.6M830.2 472.2h1.6M830.2 468l.3-.4 .8-.1 .4 .2 .1 .7h-1.6v-.4M830.2 462.5l.2-.4h.5l.2 .9M830.3 473.9l1-.3 .5 .5-.2 .3-.9 .1-.4-.2zM830.3 469.5a.42 .42 0 0 0 0 .6 .42 .42 0 0 0 .6 0l.2-.5a.44 .44 0 0 1 .7 0 .44 .44 0 0 1-.2 .7"/>
<path d="M830.9 464.4v-.2h.9l-.2 .8-1 .1-.4-.5M830.9 472.2v.9M831.7 468.9h.1M831.8 477.8h-1.6l.9 .6-.9 .5h1.6M831.8 476.1v.7h-1.6M831.8 460.9v.7h-1.6M832.3 479.1v2M790.3 483.1l.1-.1a1.24 1.24 0 0 1 0 2.2l-.4-.9zM790.3 495.1l.1-.1a1.24 1.24 0 0 1 0 2.2l-.4-.9zM791.8 483.2v-.2h1l-.5 2.2M791.8 495.2v-.2h1l-.5 2.2M793.5 483.3a.51 .51 0 0 1 .7-.3 .51 .51 0 0 1 .3 .7l-1 1.5h1"/>
<path d="M793.8 495.1l.1-.1a1.24 1.24 0 0 1 0 2.2l-.4-.9zM795.3 484.5h1M795.3 496.5h1M797 483.2v-.2h1l-.5 2.2M797 496h.5a.54 .54 0 0 1 .5 .8 .54 .54 0 0 1-1-.1zM797.8 495l-.8 1M798.8 483l.9 .2v.5l-.4 .3M799 484h.3M799.3 484l.5 .5M799.7 495h-.9v1h.7l.3 .5M799.8 484.5v.2M799.8 496.5v.2"/>
<path d="M799.8 484.7l-.3 .4-.7 .1M799.8 496.7l-.3 .5h-.7M800.5 483.3a.51 .51 0 0 1 .7-.3 .51 .51 0 0 1 .3 .7l-1 1.5h1M800.5 495.3a.51 .51 0 0 1 .7-.3 .51 .51 0 0 1 .3 .7l-1 1.5h1M802.3 484h.5a.54 .54 0 0 1 .4 .8 .54 .54 0 0 1-.9-.1zM802.3 496h.5a.54 .54 0 0 1 .4 .8 .54 .54 0 0 1-.9-.1zM803 483l-.7 1M803 495l-.7 1M804 483.2v-.2h1l-.5 2.2M804.5 495l-.5 1.7h1.3M804.9 496.2v1M805.8 483h.5"/>
<path d="M805.8 485.2h.5M806 484h.3M806.3 483l.5 .5-.5 .5 .4 .2v.8l-.4 .2M806.5 495l-.5 1.7h1.3M806.9 496.2v1M807.5 483.5l.5-.5v2.2M808.9 495h-.9v1h.8l.2 .7-.2 .5h-.8M830.2 491l1.6 .3-1.1 .4 1.1 .3-1.6 .4M830.2 481.8v.4h1.6M830.2 489.6v.4M830.2 496.4h1.6M830.2 495.5l1 .9"/>
<path d="M830.2 487.8h1.6M830.2 486.9l1 .9M830.2 493.4l.3-.4 .8-.1 .4 .2 .1 .7h-1.6v-.4M830.2 481.8l.5-.5 .4 .5M830.9 489.8v-.2h.9l-.2 .8h-1l-.4-.4M831.1 481.8v.4M831.3 482.7v.7M831.3 485.7v.7M831.3 494.3v.7M831.8 499.4v.7h-1.6M831.8 498.2v.7h-1.6M831.8 484.8h-1.6l.4 .4"/>
<path d="M831.8 484h-1.6l.4 .3M831.8 496.9l-1.6 .7M831.8 495.5l-1 .6M831.8 488.3l-1.6 .7M831.8 486.9l-1 .6M829.7 512.2h.1M829.7 511.6h.1M830.2 517.5v.4h1.6M830.2 515.7h1.4l.2 .4-.2 .4h-1.4M830.2 510.5v.4h1.6M830.2 500.6v.7h1.6v-.7M830.2 512.9v.8"/>
<path d="M830.2 518.5v.8M830.2 518.9h1.6M830.2 515.1h1.6M830.2 514.3l1 .8M830.2 513.3h1.6M830.2 508.3h1.6M830.2 507.4l1 .9M830.2 502.3l.3-.4 .8-.1 .4 .3 .1 .6h-1.6v-.4M830.2 517.5l.5-.4 .4 .4M830.2 510.5l.5-.4 .4 .4M830.3 511.7l1-.2 .5 .4-.2 .4h-.9l-.4-.2zM830.3 503.4l1-.2 .5 .5-.2 .3-.9 .1-.4-.2z"/>
<path d="M830.3 520a.42 .42 0 0 0 0 .6 .42 .42 0 0 0 .6 0l.2-.5a.44 .44 0 0 1 .7 0 .44 .44 0 0 1-.2 .6M830.9 500.8v.5M831.1 510.5v.4M831.1 517.5v.4M831.3 506.2v.7M831.8 504.6h-1.6l.9 .6-.9 .5h1.6M831.8 517.1l-.7 .3M831.8 514.3l-1 .5M831.8 510.1l-.7 .3M831.8 508.8l-1.6 .7M831.8 507.4l-1 .6M830.2 530.3l.4-.4 .3 .4 .4-.4 .5 .4"/>
<path d="M830.2 538.4l1.6 .6-1.6 .5M830.2 530.3v.4h1.6v-.4M830.2 528.3l.8 .5-.8 .5M830.2 521.3h1.6l-1.6 .8h1.6M830.2 537.9h1.6M830.2 537.4h1.6M830.2 536.5l1 .9M830.2 534.8h1.6M830.2 533.9l1 .9M830.2 525.5v.4M830.2 526.9v.4M830.2 525h1.6"/>
<path d="M830.2 524.1l1 .9M830.3 522.9l1-.2 .5 .4-.2 .4h-.9l-.4-.2zM830.9 527.1v-.2h.9l-.2 .8-1 .1-.4-.5M830.9 525.7v-.2h.9l-.2 .8-1 .1-.4-.5M830.9 530.3v.4M831 528.8h.8M831.3 532v.7M831.8 536.5l-1 .6M831.8 535.3l-1.6 .7M831.8 533.9l-1 .5M831.8 524.1l-1 .5M830.2 540v.7h1.6v-.7"/>
<path d="M830.2 542.1h1.6M830.2 541.3l1 .8M830.2 560l.3 .3M830.2 555.1l.3 .3M830.2 550.2l.3 .3M830.2 547.6l.3 .3M830.2 546.3l.3 .4M830.2 545.1l.3 .4M830.3 542.7a.42 .42 0 0 0 0 .7 .42 .42 0 0 0 .6-.1l.2-.5a.44 .44 0 0 1 .7 .1 .44 .44 0 0 1-.2 .6M830.3 558.6l.7-.2 .8 .3a.79 .79 0 0 1-.8 .4 .79 .79 0 0 1-.7-.5zM830.3 557.4l.7-.2 .8 .2a.8 .8 0 0 1-.8 .5 .8 .8 0 0 1-.7-.5zM830.9 540.2v.5"/>
<path d="M831 553.5h-.4a.4 .4 0 0 0-.3 .5 .4 .4 0 0 0 .4 .3 .4 .4 0 0 0 .4-.4M831 552.3h-.4a.4 .4 0 0 0-.3 .5 .4 .4 0 0 0 .4 .3 .4 .4 0 0 0 .4-.5M831 553.5l.8 .5M831 552.3l.8 .5M831.1 552.3v.3M831.1 553.5v.4M831.1 548.7h.7M831.3 556v.7M831.4 548.4v.9l-1.2-.3M831.8 549.8v.7l-1.2-.7-.4 .4M831.8 547.2v.7l-1.2-.7-.4 .4M831.8 546v.7l-1.2-.7-.4 .3"/>
<path d="M831.8 544.8v.7l-1.2-.7-.4 .3M831.8 551.1l-1.6 .7M831.8 541.2l-1 .6M831.8 559.6v.7l-1.2-.7-.4 .4M831.8 554.7v.7l-1.2-.7-.4 .4M0 574.1v20M25 574.1v3M32 574.1v3M830.2 573.1v.7h1.6M830.2 568.9v.7h1.6M830.2 572.6h1.6M830.2 566.3l.3 .3"/>
<path d="M830.2 563.8l.3 .4M830.3 564.9l.7-.2 .8 .3a.8 .8 0 0 1-.8 .4 .8 .8 0 0 1-.7-.5zM830.9 568.9v.7M830.9 573.1v.7M830.9 570.8h.1M830.9 568.4h.1M831.1 562.4h.7M831.4 562.1v.9l-1.2-.4M831.5 570.8h.1M831.5 568.4h.1M831.8 571.4v.7h-1.6M831.8 565.9v.7l-1.2-.7-.4 .4"/>
<path d="M831.8 563.5v.7l-1.2-.7-.4 .3M831.8 567.2l-1.6 .7M831.8 560.9l-1.6 .7"/>
</g>
<g fill="#000" stroke="#000" stroke-width=".39">
<path d="M772.2 454.7h1.3l.4 2.1zM772.2 454.7l1.2-.3 .1 .3z"/>
<path d="M772.2 454.7l.5 2.1h1.2zM772.7 456.8h1.2l-1.2 .3z"/>
<path d="M610.9 549.6v5h.2zM610.9 549.6h.2v5z"/>
<path d="M611 552h100zM611 552.1l100-.1z"/>
<path d="M611.5 550.8v2.5zM611.5 550.8v2.5z"/>
<path d="M612 550.8v2.5zM612 550.8v2.5z"/>
<path d="M612.5 550.8v2.5zM612.5 550.8v2.5z"/>
<path d="M613 550.8v2.5zM613 550.8v2.5z"/>
<path d="M613.4 550.3l.2 3.5zM613.4 550.3l.2 3.5z"/>
<path d="M614 550.8v2.5zM614 550.8v2.5z"/>
<path d="M614.5 550.8v2.5zM614.5 550.8v2.5z"/>
<path d="M615 550.8v2.5zM615 550.8v2.5z"/>
<path d="M615.5 550.8v2.5zM615.5 550.8v2.5z"/>
<path d="M615.9 549.6v5h.2zM615.9 549.6h.2v5z"/>
<path d="M618.4 550.3l.2 3.5zM618.4 550.3l.2 3.5z"/>
<path d="M620.9 549.6v5h.2zM620.9 549.6h.2v5z"/>
<path d="M623.4 550.3l.2 3.5zM623.4 550.3l.2 3.5z"/>
<path d="M625.9 549.6v5h.2zM625.9 549.6h.2v5z"/>
<path d="M628.4 550.3l.2 3.5zM628.4 550.3l.2 3.5z"/>
<path d="M630.9 549.6v5h.2zM630.9 549.6h.2v5z"/>
<path d="M633.4 550.3l.2 3.5zM633.4 550.3l.2 3.5z"/>
<path d="M635.9 549.6v5h.2zM635.9 549.6h.2v5z"/>
<path d="M638.4 550.3l.2 3.5zM638.4 550.3l.2 3.5z"/>
<path d="M640.9 549.6v5h.2zM640.9 549.6h.2v5z"/>
<path d="M643.4 550.3l.2 3.5zM643.4 550.3l.2 3.5z"/>
<path d="M645.9 549.6v5h.2zM645.9 549.6h.2v5z"/>
<path d="M648.4 550.3l.2 3.5zM648.4 550.3l.2 3.5z"/>
<path d="M650.9 549.6v5h.2zM650.9 549.6h.2v5z"/>
<path d="M653.4 550.3l.2 3.5zM653.4 550.3l.2 3.5z"/>
<path d="M655.9 549.6v5h.2zM655.9 549.6h.2v5z"/>
<path d="M658.4 550.3l.2 3.5zM658.4 550.3l.2 3.5z"/>
<path d="M660.9 549.6v5h.2zM660.9 549.6h.2v5z"/>
<path d="M685.9 549.6v5h.2zM685.9 549.6h.2v5z"/>
<path d="M710.9 549.6v5h.2zM710.9 549.6h.2v5z"/>
</g>
<g fill="none" stroke="#000" stroke-width=".7">
<path d="M80 .1l-5.4 20M177.5 .1v10M319 .1v10M420.5 .1v25M477 .1v10M651 .1v10M0 297.1h45M816 297.1h25M420.5 569.1v25M177.5 584.1v10M319 584.1v10M477 584.1v10"/>
<path d="M651 584.1v10"/>
</g>
<g font-size="7.8">
<text x="723.2" y="29.5">FÖRKLARINGAR</text>
<text x="723.2" y="89.5">FÖRESKRIFTER</text>
<text x="454.1" y="96.2">A</text>
<text x="723.2" y="134.4">HÄNVISNINGAR</text>
<text x="454.1" y="220.1">A</text>
<text x="63" y="326.1">A</text>
<text x="188.6" y="326.1">A</text>
<text x="744" y="402.2">SYSTEMHANDLING</text>
<text x="722.8" y="537">SKEVIK, VÄRMDÖ</text>
<text x="756" y="572.8">K-11-1-01</text>
</g>
<g font-size="5.4">
<text x="459.6" y="94.7">/K-15-6-14</text>
<text x="723.2" y="96.9">SE RITNING</text>
<text x="793.2" y="96.9">K-00-0-00</text>
<text x="723.2" y="141.8">FÖRESKRIFTER</text>
<text x="793.2" y="141.8">K-00-0-00</text>
<text x="723.2" y="147.7">PRINCIPDETALJER KOMPLEMENTBYGGNAD</text>
<text x="385.4" y="154">SB +30.10</text>
<text x="792.9" y="153.9">K-15-6-14</text>
<text x="459.6" y="218.6">/K-15-6-14</text>
<text x="107.1" y="276">SB +30.10</text>
<text x="649.6" y="276">SB +30.10</text>
<text x="388.4" y="287.5">SB +30.40</text>
<text x="68.3" y="324.6">/K-15-6-14</text>
<text x="193.8" y="324.6">/K-15-6-14</text>
<text x="388.9" y="408.3">SB +30.10</text>
<text x="722.9" y="543.3">SKEVIK 1:190</text>
<text x="609.7" y="548.4">SKALA 1:20</text>
<text x="723" y="549.8">Schaktplan Komplementbyggnad</text>
<text x="609.8" y="560.4">0</text>
<text x="613.3" y="560.4">0,1</text>
<text x="632.9" y="560.4">0,5</text>
<text x="660.1" y="560.4">1</text>
<text x="683.3" y="560.4">1,5</text>
<text x="709.8" y="560.4">2</text>
<text x="610" y="565.9">METER</text>
</g>
<g font-size="4.7">
<text x="723.2" y="573.4">1:20</text>
<text x="742.6" y="573.2">1:40</text>
</g>
<g font-size="3.9">
<text x="728.8" y="473.3">E</text>
<text x="734.8" y="473.3">ELKONSULT E-TEC AB</text>
<text x="789.8" y="473.3">073-6655510</text>
<text x="728.8" y="479.3">G</text>
<text x="734.8" y="479.3">TREELINE CONSULTING AB</text>
<text x="789.8" y="479.3">073-0844329</text>
<text x="728.8" y="485.3">K</text>
<text x="734.8" y="485.3">KÅVER &amp; MELLIN</text>
<text x="728.8" y="491.3">L</text>
<text x="734.8" y="491.3">C.F. MØLLER SVERIGE AB</text>
<text x="789.8" y="491.3">08-55576000</text>
<text x="728.8" y="497.3">M</text>
<text x="734.8" y="497.3">VIKEN MILJÖKONSULT AB</text>
<text x="728.8" y="503.3">V</text>
<text x="734.8" y="503.3">DLV AB</text>
<text x="789.8" y="503.3">076-0224797</text>
<text x="728.8" y="509.3">VA NIRAS SWEDEN AB</text>
<text x="789.8" y="509.3">08-50384400</text>
<text x="723" y="518.3">24222</text>
<text x="756" y="518.3">FE</text>
<text x="790" y="518.3">FE</text>
<text x="723" y="527.3">2024-11-29</text>
<text x="756" y="527.3">ANDERS HEDBERG</text>
</g>
<g font-size="2.8">
<text x="722.8" y="391.2">Bet.</text>
<text x="746" y="391.2">Ändringen avser</text>
<text x="787.7" y="391.2">Datum</text>
<text x="808.7" y="391.2">Sign</text>
<text x="722.9" y="435.2">Orienteringsfigur</text>
<text x="723.1" y="514.3">Uppdrag.nr.</text>
<text x="756.1" y="514.3">Ritad/konstr. av</text>
<text x="790.1" y="514.3">Handläggare</text>
<text x="723.1" y="523.3">Datum</text>
<text x="756.1" y="523.3">Ansvarig</text>
<text x="723.1" y="565.6">Skala a1</text>
<text x="742.1" y="565.6">Skala a3</text>
<text x="755.5" y="565.6">Nummer</text>
<text x="810.5" y="565.6">Bet.</text>
</g>
</svg>
